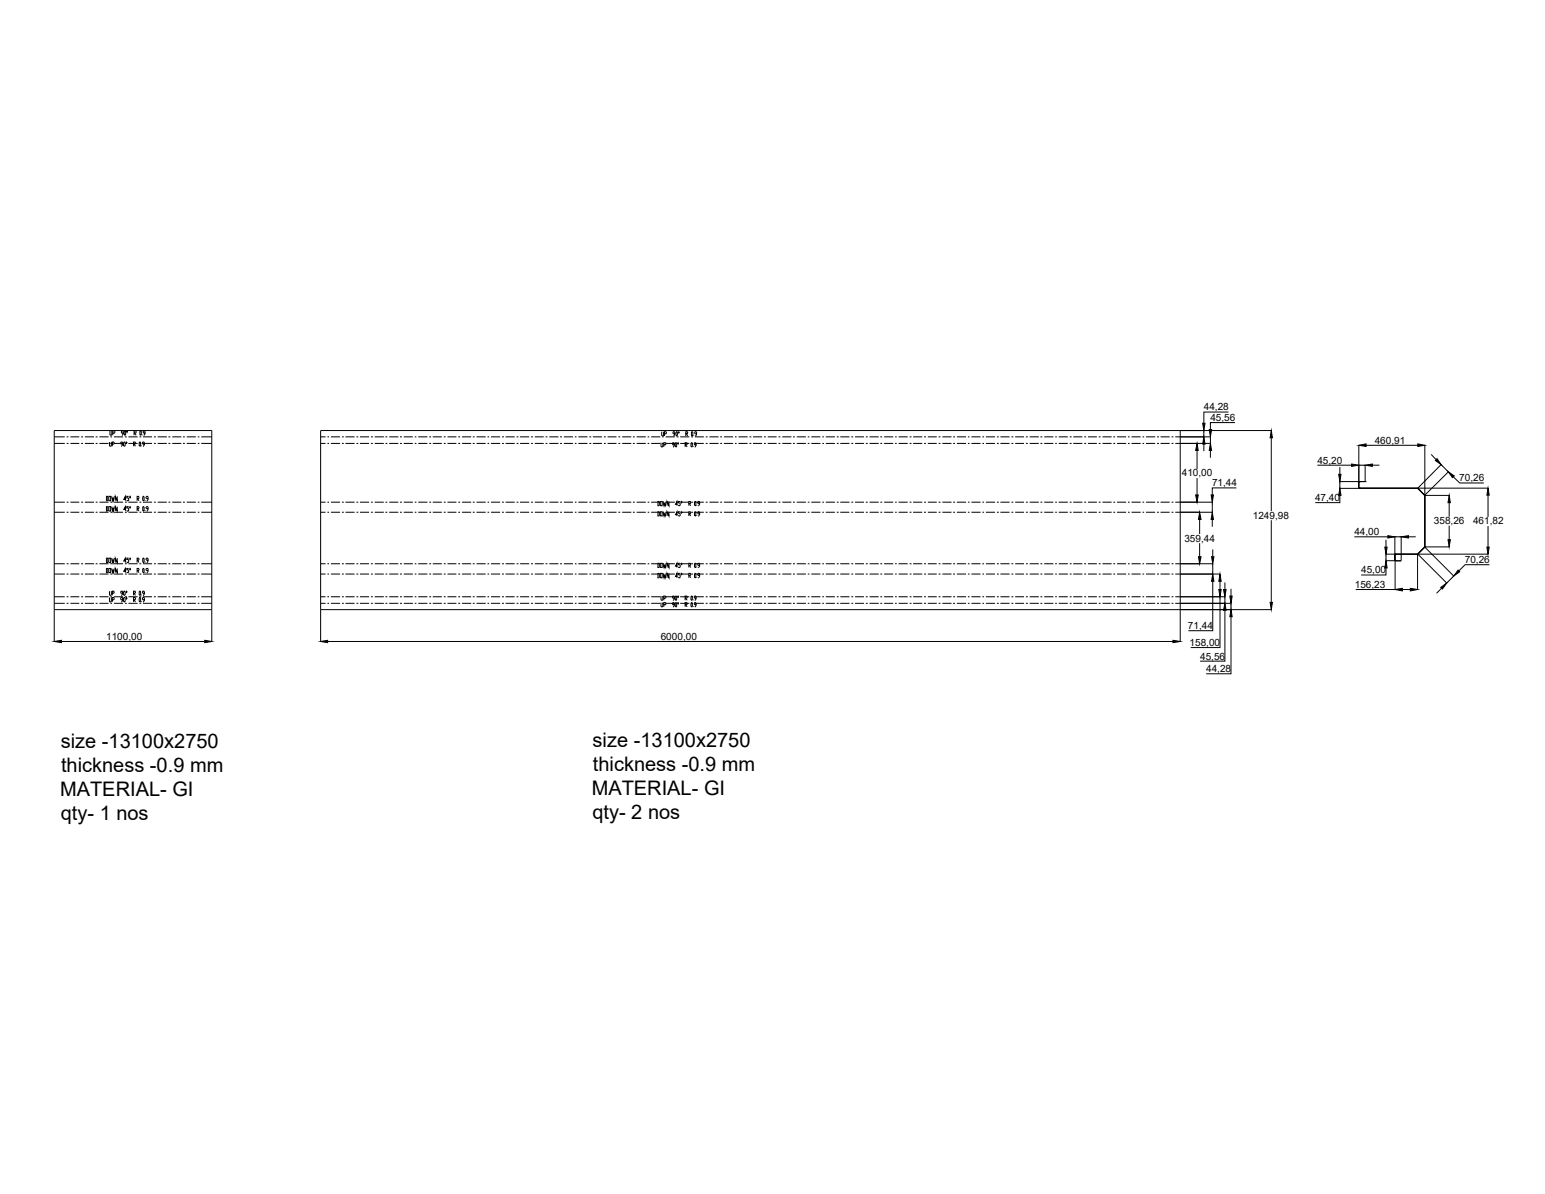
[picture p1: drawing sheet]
<svg xmlns="http://www.w3.org/2000/svg" width="279mm" height="216mm" viewBox="0 0 279 216" stroke-linecap="round" stroke-linejoin="round" font-family="sans-serif">
<!-- layer: 0 -->
<g fill="none" stroke="#000" stroke-width=".18">
<path d="M9.8 79h1.9M12.1 79h.3M12.7 79h1.6M14.7 79h.3M15.4 79h1.6M17.3 79h.3M18 79h1.6M19.8 79.9l.1 .8 .2-.1v-.7M19.9 77.9l.1 .8 .2-.1v-.7M20 79h.3M20.4 78.3h.3v-.4h-.3v.8M20.6 79h1.7"/>
<path d="M22.3 78.3l-.3-.1v-.3l.3 .1v.4l-.3 .3M22.5 77.9l.2 .1-.1 .7-.1-.1zM22.6 79h.3M22.9 79.9v.3zM23 77.9v.3zM23.2 79h1.7M24.2 78.3h.3v-.4h-.3v.8M24.3 78.3l.3 .4M25.2 79h.4M25.3 79.9l.1 .2-.1 .6-.1-.1zM25.4 77.9l.2 .1-.1 .7-.2-.1zM25.7 78.6v.1"/>
<path d="M25.9 79h1.6M26.2 78.3l-.3-.1 .1-.3 .2 .1v.4l-.2 .3M27.8 79h.4M28.5 79h1.7M30.5 79h.3M31.1 79h1.7M33.1 79h.3M33.8 79h1.6M35.8 79h.3M36.4 79h1.9M58 79h.9M59.2 79h.3"/>
<path d="M59.8 79h1.7M61.8 79h.4M62.5 79h1.6M64.5 79h.3M65.1 79h1.6M67.1 79h.3M67.8 79h1.6M69.7 79h.3M70.4 79h1.6M72.3 79h.4M73 79h1.7M75 79h.3"/>
<path d="M75.6 79h1.7M77.6 79h.4M78.3 79h1.6M80.2 79h.4M80.9 79h1.6M82.9 79h.3M83.6 79h1.6M85.5 79h.3M86.2 79h1.6M88.2 79h.3M88.8 79h1.7M90.8 79h.3"/>
<path d="M91.4 79h1.7M93.4 79h.4M94.1 79h1.6M96 79h.4M96.7 79h1.6M98.7 79h.3M99.3 79h1.7M101.3 79h.3M102 79h1.6M104 79h.3M104.6 79h1.6M106.6 79h.3"/>
<path d="M107.2 79h1.7M109.2 79h.3M109.9 79h1.6M111.8 79h.4M112.5 79h1.7M114.5 79h.3M115.1 79h1.7M117.1 79h.3M117.8 79h1.6M119.7 78.1v.7l.3-.1v-.6M119.7 79h.3M120.2 78.4h.2v-.3h-.2v.7"/>
<path d="M120.4 79h1.6M122 78.4h-.2v-.3l.2 .1v.4l-.2 .2M122.3 78.1l.2 .1-.1 .6-.2-.1zM122.4 79h.3M122.8 78.1v.2zM123 79h1.7M124 78.4h.3v-.3h-.3v.7M124.1 78.4l.3 .4M125 79h.3M125.1 78.1l.2 .1-.1 .6-.2-.1zM125.5 78.7v.1M125.7 79h1.6"/>
<path d="M126 78.4h-.3v-.3l.3 .1v.4l-.3 .2M127.6 79h.4M128.3 79h1.6M130.2 79h.4M130.9 79h1.7M132.9 79h.3M133.5 79h1.7M135.5 79h.4M136.2 79h1.6M138.2 79h.3M138.8 79h1.6M140.8 79h.3"/>
<path d="M141.5 79h1.6M143.4 79h.3M144.1 79h1.6M146.1 79h.3M146.7 79h1.7M148.7 79h.3M149.3 79h1.7M151.3 79h.4M152 79h1.6M154 79h.3M154.6 79h1.6M156.6 79h.3"/>
<path d="M157.3 79h1.6M159.2 79h.3M159.9 79h1.6M161.9 79h.3M162.5 79h1.7M164.5 79h.3M165.1 79h1.7M167.1 79h.4M167.8 79h1.6M169.7 79h.4M170.4 79h1.7M172.4 79h.3"/>
<path d="M173 79h1.7M175 79h.3M175.7 79h1.6M177.7 79h.3M178.3 79h1.6M180.3 79h.3M180.9 79h1.7M182.9 79h.3M183.6 79h1.6M185.5 79h.4M186.2 79h1.7M188.2 79h.3"/>
<path d="M188.8 79h1.7M190.8 79h.3M191.5 79h1.6M193.4 79h.4M194.1 79h1.6M196.1 79h.3M196.8 79h1.6M198.7 79h.3M199.4 79h1.6M201.3 79h.4M202 79h1.7M204 79h.3"/>
<path d="M204.6 79h1.7M206.6 79h.3M207.2 79h1.7M209.2 79h.4M209.9 79h1.6M211.9 79h.3M212.5 79h6.4v1.2h-6.4M213.4 77.9v38.1M217.7 77.9v1.1M222.2 74.5h-4.5v2M223.3 76.4h-4.4v1.3M229.9 77.9h-171.9v38.1"/>
<path d="M229.9 79.2v13.2M9.8 80.2h1.9M9.8 90.8h1.9M9.8 92.6h1.9M12.1 80.2h.3M12.1 90.8h.3M12.1 92.6h.3M12.7 80.2h1.6M12.7 90.8h1.6M12.7 92.6h1.6M14.7 80.2h.3M14.7 90.8h.3"/>
<path d="M14.7 92.6h.3M15.4 80.2h1.6M15.4 90.8h1.6M15.4 92.6h1.6M17.3 80.2h.3M17.3 90.8h.3M17.3 92.6h.3M18 80.2h1.6M18 90.8h1.6M18 92.6h1.6M19.2 89.7h.2l.1 .2v.5l-.3 .2M19.2 91.6l.3 .1v.6l-.3 .1"/>
<path d="M19.2 89.7v.9M19.2 91.6v.8M19.7 89.7h.3v.9h-.3zM19.7 91.6h.3v.8h-.3zM20 80.2h.3M20 90.8h.3M20 92.6h.3M20.2 89.7l.1 .9 .1-.4 .1 .4 .2-.9M20.2 91.6l.1 .8 .1-.4 .1 .4 .2-.8M20.3 80.3l.3-.1v-.3h-.3v.8M20.6 80.2h1.7M20.6 90.8h1.7"/>
<path d="M20.6 92.6h1.7M21.2 89.7v.9l-.3-.9v.9M21.2 91.6v.8l-.3-.8v.8M22.2 80.3l-.4-.1 .1-.3 .3 .2v.3l-.3 .3M22.3 80.1l.2-.2 .1 .2-.1 .6-.2-.1zM22.6 80.2h.3M22.6 90.8h.3M22.6 92.6h.3M22.8 90.3h-.4l.3-.6v.9M22.8 92.1h-.4l.3-.5v.8M23.2 80.2h1.7M23.2 90.8h1.7"/>
<path d="M23.2 92.6h1.7M23.3 89.7h-.4v.3l.4 .2-.1 .4-.3-.2M23.3 91.6h-.4v.3l.4 .1v.3l-.1 .1-.3-.1M23.5 89.7v.3zM23.5 91.6v.3zM24.2 80.3l.3-.1-.1-.3h-.2v.8M24.2 80.3l.3 .4M24.8 90.2l.3-.2-.1-.3h-.2v.9M24.8 92h.2v-.4h-.2v.8M24.9 90.2l.2 .4M24.9 92l.2 .4M25.2 80.2h.4"/>
<path d="M25.2 90.8h.4M25.2 92.6h.4M25.6 80.6v.1M25.9 80.2h1.6M25.9 90.8h1.6M25.9 92.6h1.6M25.9 89.7l.2 .2-.1 .7-.2-.2zM25.9 91.6l.2 .1-.1 .7-.2-.1zM26.1 80.3l-.3-.1 .1-.3 .2 .2v.3l-.2 .3M26.2 90.4v.2M26.2 92.3v.1M26.8 90.2l-.4-.2 .1-.3h.2l.1 .2v.4l-.3 .3"/>
<path d="M26.8 92h-.3l-.1-.3 .1-.1 .3 .1v.4l-.3 .3M27.8 80.2h.4M27.8 90.8h.4M27.8 92.6h.4M28.5 80.2h1.7M28.5 90.8h1.7M28.5 92.6h1.7M30.5 80.2h.3M30.5 90.8h.3M30.5 92.6h.3M31.1 80.2h1.7M31.1 90.8h1.7"/>
<path d="M31.1 92.6h1.7M33.1 80.2h.3M33.1 90.8h.3M33.1 92.6h.3M33.8 80.2h1.6M33.8 90.8h1.6M33.8 92.6h1.6M35.8 80.2h.3M35.8 90.8h.3M35.8 92.6h.3M36.4 80.2h1.9M36.4 90.8h1.9"/>
<path d="M36.4 92.6h1.9M58 80.2h.9M58 90.8h.9M58 92.6h.9M59.2 80.2h.3M59.2 90.8h.3M59.2 92.6h.3M59.8 80.2h1.7M59.8 90.8h1.7M59.8 92.6h1.7M61.8 80.2h.4M61.8 90.8h.4"/>
<path d="M61.8 92.6h.4M62.5 80.2h1.6M62.5 90.8h1.6M62.5 92.6h1.6M64.5 80.2h.3M64.5 90.8h.3M64.5 92.6h.3M65.1 80.2h1.6M65.1 90.8h1.6M65.1 92.6h1.6M67.1 80.2h.3M67.1 90.8h.3"/>
<path d="M67.1 92.6h.3M67.8 80.2h1.6M67.8 90.8h1.6M67.8 92.6h1.6M69.7 80.2h.3M69.7 90.8h.3M69.7 92.6h.3M70.4 80.2h1.6M70.4 90.8h1.6M70.4 92.6h1.6M72.3 80.2h.4M72.3 90.8h.4"/>
<path d="M72.3 92.6h.4M73 80.2h1.7M73 90.8h1.7M73 92.6h1.7M75 80.2h.3M75 90.8h.3M75 92.6h.3M75.6 80.2h1.7M75.6 90.8h1.7M75.6 92.6h1.7M77.6 80.2h.4M77.6 90.8h.4"/>
<path d="M77.6 92.6h.4M78.3 80.2h1.6M78.3 90.8h1.6M78.3 92.6h1.6M80.2 80.2h.4M80.2 90.8h.4M80.2 92.6h.4M80.9 80.2h1.6M80.9 90.8h1.6M80.9 92.6h1.6M82.9 80.2h.3M82.9 90.8h.3"/>
<path d="M82.9 92.6h.3M83.6 80.2h1.6M83.6 90.8h1.6M83.6 92.6h1.6M85.5 80.2h.3M85.5 90.8h.3M85.5 92.6h.3M86.2 80.2h1.6M86.2 90.8h1.6M86.2 92.6h1.6M88.2 80.2h.3M88.2 90.8h.3"/>
<path d="M88.2 92.6h.3M88.8 80.2h1.7M88.8 90.8h1.7M88.8 92.6h1.7M90.8 80.2h.3M90.8 90.8h.3M90.8 92.6h.3M91.4 80.2h1.7M91.4 90.8h1.7M91.4 92.6h1.7M93.4 80.2h.4M93.4 90.8h.4"/>
<path d="M93.4 92.6h.4M94.1 80.2h1.6M94.1 90.8h1.6M94.1 92.6h1.6M96 80.2h.4M96 90.8h.4M96 92.6h.4M96.7 80.2h1.6M96.7 90.8h1.6M96.7 92.6h1.6M98.7 80.2h.3M98.7 90.8h.3"/>
<path d="M98.7 92.6h.3M99.3 80.2h1.7M99.3 90.8h1.7M99.3 92.6h1.7M101.3 80.2h.3M101.3 90.8h.3M101.3 92.6h.3M102 80.2h1.6M102 90.8h1.6M102 92.6h1.6M104 80.2h.3M104 90.8h.3"/>
<path d="M104 92.6h.3M104.6 80.2h1.6M104.6 90.8h1.6M104.6 92.6h1.6M106.6 80.2h.3M106.6 90.8h.3M106.6 92.6h.3M107.2 80.2h1.7M107.2 90.8h1.7M107.2 92.6h1.7M109.2 80.2h.3M109.2 90.8h.3"/>
<path d="M109.2 92.6h.3M109.9 80.2h1.6M109.9 90.8h1.6M109.9 92.6h1.6M111.8 80.2h.4M111.8 90.8h.4M111.8 92.6h.4M112.5 80.2h1.7M112.5 90.8h1.7M112.5 92.6h1.7M114.5 80.2h.3M114.5 90.8h.3"/>
<path d="M114.5 92.6h.3M115.1 80.2h1.7M115.1 90.8h1.7M115.1 92.6h1.7M117.1 80.2h.3M117.1 90.8h.3M117.1 92.6h.3M117.8 80.2h1.6M117.8 90.8h1.6M117.8 92.6h1.6M118.9 90.7l.3 .1v.5l-.3 .1M118.9 92.5l.3 .2v.5l-.3 .1"/>
<path d="M119 90.7v.7M119 92.5v.8M119.4 90.7h.3v.7h-.3zM119.4 92.5h.3v.8h-.3zM119.5 80.1l.1 .7 .3-.1v-.6M119.7 80.2h.3M119.7 90.8h.3M119.7 92.6h.3M119.9 90.7l.2 .7 .1-.3 .1 .3 .2-.7M119.9 92.5l.2 .8 .1-.4 .1 .4 .2-.8M120 80.4h.3v-.3h-.3v.7M120.4 80.2h1.6"/>
<path d="M120.4 90.8h1.6M120.4 92.6h1.6M121 90.7v.7l-.4-.7v.7M121 92.5v.8l-.4-.8v.8M121.9 80.4h-.2v-.3l.2 .1v.4l-.2 .2M122.2 80.1l.2 .1-.1 .6-.2-.1zM122.4 80.2h.3M122.4 90.8h.3M122.4 92.6h.3M122.5 91.2h-.3l.2-.5v.7M122.5 93h-.3l.2-.5v.8M122.6 80.1v.2z"/>
<path d="M123 90.7h-.3v.2l.3 .2-.1 .3-.2-.1M123 92.5h-.3v.3l.3 .1-.1 .4-.2-.1M123 80.2h1.7M123 90.8h1.7M123 92.6h1.7M123.3 90.7v.2zM123.3 92.5v.3zM123.9 80.4h.3v-.3h-.3v.7M124 80.4l.3 .4M124.6 91.1h.2v-.4h-.2v.7M124.6 92.9l.3-.1-.1-.3h-.2v.8M124.7 91.1l.2 .3"/>
<path d="M124.7 92.9l.2 .4M125 80.2h.3M125 90.8h.3M125 92.6h.3M125 80.1l.2 .1-.1 .6-.1-.1zM125.4 80.7v.1M125.7 90.7l.1 .1v.6l-.2-.1zM125.7 92.5l.1 .2v.6l-.2-.1zM125.7 80.2h1.6M125.7 90.8h1.6M125.7 92.6h1.6M125.9 80.4h-.3v-.3l.3 .1v.4l-.3 .2"/>
<path d="M126 91.3v.1M126 93.2v.1M126.5 91.1h-.2v-.4l.2 .1v.4l-.2 .2M126.5 92.9l-.3-.1 .1-.3 .2 .2v.3l-.2 .3M127.6 80.2h.4M127.6 90.8h.4M127.6 92.6h.4M128.3 80.2h1.6M128.3 90.8h1.6M128.3 92.6h1.6M130.2 80.2h.4M130.2 90.8h.4"/>
<path d="M130.2 92.6h.4M130.9 80.2h1.7M130.9 90.8h1.7M130.9 92.6h1.7M132.9 80.2h.3M132.9 90.8h.3M132.9 92.6h.3M133.5 80.2h1.7M133.5 90.8h1.7M133.5 92.6h1.7M135.5 80.2h.4M135.5 90.8h.4"/>
<path d="M135.5 92.6h.4M136.2 80.2h1.6M136.2 90.8h1.6M136.2 92.6h1.6M138.2 80.2h.3M138.2 90.8h.3M138.2 92.6h.3M138.8 80.2h1.6M138.8 90.8h1.6M138.8 92.6h1.6M140.8 80.2h.3M140.8 90.8h.3"/>
<path d="M140.8 92.6h.3M141.5 80.2h1.6M141.5 90.8h1.6M141.5 92.6h1.6M143.4 80.2h.3M143.4 90.8h.3M143.4 92.6h.3M144.1 80.2h1.6M144.1 90.8h1.6M144.1 92.6h1.6M146.1 80.2h.3M146.1 90.8h.3"/>
<path d="M146.1 92.6h.3M146.7 80.2h1.7M146.7 90.8h1.7M146.7 92.6h1.7M148.7 80.2h.3M148.7 90.8h.3M148.7 92.6h.3M149.3 80.2h1.7M149.3 90.8h1.7M149.3 92.6h1.7M151.3 80.2h.4M151.3 90.8h.4"/>
<path d="M151.3 92.6h.4M152 80.2h1.6M152 90.8h1.6M152 92.6h1.6M154 80.2h.3M154 90.8h.3M154 92.6h.3M154.6 80.2h1.6M154.6 90.8h1.6M154.6 92.6h1.6M156.6 80.2h.3M156.6 90.8h.3"/>
<path d="M156.6 92.6h.3M157.3 80.2h1.6M157.3 90.8h1.6M157.3 92.6h1.6M159.2 80.2h.3M159.2 90.8h.3M159.2 92.6h.3M159.9 80.2h1.6M159.9 90.8h1.6M159.9 92.6h1.6M161.9 80.2h.3M161.9 90.8h.3"/>
<path d="M161.9 92.6h.3M162.5 80.2h1.7M162.5 90.8h1.7M162.5 92.6h1.7M164.5 80.2h.3M164.5 90.8h.3M164.5 92.6h.3M165.1 80.2h1.7M165.1 90.8h1.7M165.1 92.6h1.7M167.1 80.2h.4M167.1 90.8h.4"/>
<path d="M167.1 92.6h.4M167.8 80.2h1.6M167.8 90.8h1.6M167.8 92.6h1.6M169.7 80.2h.4M169.7 90.8h.4M169.7 92.6h.4M170.4 80.2h1.7M170.4 90.8h1.7M170.4 92.6h1.7M172.4 80.2h.3M172.4 90.8h.3"/>
<path d="M172.4 92.6h.3M173 80.2h1.7M173 90.8h1.7M173 92.6h1.7M175 80.2h.3M175 90.8h.3M175 92.6h.3M175.7 80.2h1.6M175.7 90.8h1.6M175.7 92.6h1.6M177.7 80.2h.3M177.7 90.8h.3"/>
<path d="M177.7 92.6h.3M178.3 80.2h1.6M178.3 90.8h1.6M178.3 92.6h1.6M180.3 80.2h.3M180.3 90.8h.3M180.3 92.6h.3M180.9 80.2h1.7M180.9 90.8h1.7M180.9 92.6h1.7M182.9 80.2h.3M182.9 90.8h.3"/>
<path d="M182.9 92.6h.3M183.6 80.2h1.6M183.6 90.8h1.6M183.6 92.6h1.6M185.5 80.2h.4M185.5 90.8h.4M185.5 92.6h.4M186.2 80.2h1.7M186.2 90.8h1.7M186.2 92.6h1.7M188.2 80.2h.3M188.2 90.8h.3"/>
<path d="M188.2 92.6h.3M188.8 80.2h1.7M188.8 90.8h1.7M188.8 92.6h1.7M190.8 80.2h.3M190.8 90.8h.3M190.8 92.6h.3M191.5 80.2h1.6M191.5 90.8h1.6M191.5 92.6h1.6M193.4 80.2h.4M193.4 90.8h.4"/>
<path d="M193.4 92.6h.4M194.1 80.2h1.6M194.1 90.8h1.6M194.1 92.6h1.6M196.1 80.2h.3M196.1 90.8h.3M196.1 92.6h.3M196.8 80.2h1.6M196.8 90.8h1.6M196.8 92.6h1.6M198.7 80.2h.3M198.7 90.8h.3"/>
<path d="M198.7 92.6h.3M199.4 80.2h1.6M199.4 90.8h1.6M199.4 92.6h1.6M201.3 80.2h.4M201.3 90.8h.4M201.3 92.6h.4M202 80.2h1.7M202 90.8h1.7M202 92.6h1.7M204 80.2h.3M204 90.8h.3"/>
<path d="M204 92.6h.3M204.6 80.2h1.7M204.6 90.8h1.7M204.6 92.6h1.7M206.6 80.2h.3M206.6 90.8h.3M206.6 92.6h.3M207.2 80.2h1.7M207.2 90.8h1.7M207.2 92.6h1.7M209.2 80.2h.4M209.2 90.8h.4"/>
<path d="M209.2 92.6h.4M209.9 80.2h1.6M209.9 90.8h1.6M209.9 92.6h1.6M211.9 80.2h.3M211.9 90.8h.3M211.9 92.6h.3M212.5 90.8h6.7v1.8h-6.7M216.5 81.4v3.4M216.5 86.4v3.1M216.9 93.9v2.7M216.9 98.2v2.5"/>
<path d="M217.7 80.3v1.3M218.9 81.4v1.4M219.2 93.9v1.4M219.3 99.4v1.3M223.6 88.2h-4.4v1.3M229.9 94.1v14.8M238.2 84.1h6.2M242.3 89.6v1.3h-4.4M242.3 84.5v1.3M244.9 97.1h6.1M245.7 87.1h.1M245.7 88.2h.1"/>
<path d="M245.7 88.2l.1 .1M245.7 80.5v7.7M245.7 84.1h1.2v3M245.8 87.1h.1M245.8 88.2h.1M245.8 87l-.1 .1M246.9 87.1h.1M246.9 87.1h-4.6v1.2h14.1M247 80.5h9.4M248.2 84.1h1.3M250.6 97.6v1.3M252.3 97v4.3"/>
<path d="M252.3 97.1h1.1M253.4 97v4.4h-1.1M254.7 97.1h1.3M256.4 88.3h.1M256.4 88.3l1.2 1.3M256.4 88.2h.1M256.4 88.3l1.3 1.3M257.6 89.6h.1M257.6 98.9h.1M257.6 89.6h4.5M257.6 98.9l5.3 5.3M257.6 98.9l-1.2 1.3"/>
<path d="M257.7 98.9l-1.3 1.3M257.7 89.6h.1M257.7 98.9h.1M257.7 80.5v18.4M257.7 89.5v.1M258.8 82.2l.9 .9M260.6 84l-4.2 4.3M260.6 84l1.3 1.3M261.9 85.3l-4.2 4.2M262.1 90.9v2.5M262.1 95v2.6M262.1 98.9h-4.4"/>
<path d="M262.8 86.2l1.2 1.1h4.3M269.1 89.5v4M269.1 95.1v3.8M269.1 88.3h-23.3M9.8 101.9h1.9M9.8 103.8h1.9M9.8 107.9h1.9M9.8 109.1h1.9M9.8 110.2h28.5M9.8 116v-38.1h28.5v38.1M11.1 116h25.9M12.1 101.9h.3"/>
<path d="M12.1 103.8h.3M12.1 107.9h.3M12.1 109.1h.3M12.7 101.9h1.6M12.7 103.8h1.6M12.7 107.9h1.6M12.7 109.1h1.6M14.7 101.9h.3M14.7 103.8h.3M14.7 107.9h.3M14.7 109.1h.3M15.4 101.9h1.6"/>
<path d="M15.4 103.8h1.6M15.4 107.9h1.6M15.4 109.1h1.6M17.3 101.9h.3M17.3 103.8h.3M17.3 107.9h.3M17.3 109.1h.3M18 101.9h1.6M18 103.8h1.6M18 107.9h1.6M18 109.1h1.6M19.2 100.9l.3 .1-.1 .7h-.2"/>
<path d="M19.2 102.8l.3 .1v.5l-.3 .1M19.2 100.9v.8M19.2 102.8v.7M19.7 100.9h.3v.8h-.3zM19.7 102.8h.3v.7h-.3zM19.8 106.9l.1 .8 .2-.2v-.6M19.8 108l.1 .8 .2-.1v-.7M20 101.9h.3M20 103.8h.3M20 107.9h.3M20 109.1h.3M20.2 100.9l.1 .8 .1-.4 .1 .4 .2-.8"/>
<path d="M20.2 102.8l.1 .7 .1-.3 .1 .3 .2-.7M20.3 107.3l.3-.2v-.2h-.3v.8M20.3 108.5l.3-.2v-.3h-.3v.8M20.6 101.9h1.7M20.6 103.8h1.7M20.6 107.9h1.7M20.6 109.1h1.7M21.2 100.9v.8l-.3-.8v.8M21.2 102.8v.7l-.3-.7v.7M22.2 107.3h-.3v-.4l.3 .1v.4l-.3 .3M22.2 108.5l-.4-.2 .1-.3 .3 .2v.4l-.3 .2M22.3 107l.2-.1 .1 .1-.1 .7-.2-.2z"/>
<path d="M22.3 108.2l.2-.2 .1 .2-.1 .6-.2-.1zM22.6 101.9h.3M22.6 103.8h.3M22.6 107.9h.3M22.6 109.1h.3M22.8 101.4h-.4l.3-.5v.8M22.8 103.3h-.4l.3-.5v.7M22.9 106.9v.2zM22.9 108v.3zM23.2 101.9h1.7M23.2 103.8h1.7M23.2 107.9h1.7"/>
<path d="M23.2 109.1h1.7M23.3 100.9h-.4v.3l.4 .1-.1 .4h-.2l-.1-.1M23.3 102.8h-.4v.2l.4 .2-.1 .3-.3-.1M23.5 100.9v.3zM23.5 102.8v.2zM24.2 107.3h.2v-.4h-.2v.8M24.2 108.5l.3-.2-.1-.3h-.2v.8M24.2 107.3l.3 .4M24.2 108.5l.3 .3M24.8 101.3h.2v-.4h-.2v.8M24.8 103.2l.3-.2-.1-.2h-.2v.7M24.9 101.3l.2 .4"/>
<path d="M24.9 103.2l.2 .3M25.2 101.9h.4M25.2 103.8h.4M25.2 107.9h.4M25.2 109.1h.4M25.3 106.9l.1 .1-.1 .7-.1-.2zM25.3 108l.1 .2-.1 .6-.1-.1zM25.6 107.5v.2M25.6 108.7v.1M25.9 101.9h1.6M25.9 103.8h1.6M25.9 107.9h1.6"/>
<path d="M25.9 109.1h1.6M25.9 100.9l.2 .1-.1 .7-.2-.1zM25.9 102.8l.2 .1-.1 .6-.2-.1zM26.1 107.3l-.3-.2 .1-.2 .2 .1v.4l-.2 .3M26.1 108.5l-.3-.2 .1-.3 .2 .2v.4l-.2 .2M26.2 101.6v.1M26.2 103.4v.1M26.8 101.3h-.3l-.1-.3 .1-.1 .3 .1v.4l-.3 .3M26.8 103.2h-.3l-.1-.3 .1-.1 .3 .1v.4l-.3 .2M27.8 101.9h.4M27.8 103.8h.4M27.8 107.9h.4"/>
<path d="M27.8 109.1h.4M28.5 101.9h1.7M28.5 103.8h1.7M28.5 107.9h1.7M28.5 109.1h1.7M30.5 101.9h.3M30.5 103.8h.3M30.5 107.9h.3M30.5 109.1h.3M31.1 101.9h1.7M31.1 103.8h1.7M31.1 107.9h1.7"/>
<path d="M31.1 109.1h1.7M33.1 101.9h.3M33.1 103.8h.3M33.1 107.9h.3M33.1 109.1h.3M33.8 101.9h1.6M33.8 103.8h1.6M33.8 107.9h1.6M33.8 109.1h1.6M35.8 101.9h.3M35.8 103.8h.3M35.8 107.9h.3"/>
<path d="M35.8 109.1h.3M36.4 101.9h1.9M36.4 103.8h1.9M36.4 107.9h1.9M36.4 109.1h1.9M58 101.9h.9M58 103.8h.9M58 107.9h.9M58 109.1h.9M58 110.2h171.9M59.2 101.9h.3M59.2 103.8h.3"/>
<path d="M59.2 107.9h.3M59.2 109.1h.3M59.3 116h152.8M59.8 101.9h1.7M59.8 103.8h1.7M59.8 107.9h1.7M59.8 109.1h1.7M61.8 101.9h.4M61.8 103.8h.4M61.8 107.9h.4M61.8 109.1h.4M62.5 101.9h1.6"/>
<path d="M62.5 103.8h1.6M62.5 107.9h1.6M62.5 109.1h1.6M64.5 101.9h.3M64.5 103.8h.3M64.5 107.9h.3M64.5 109.1h.3M65.1 101.9h1.6M65.1 103.8h1.6M65.1 107.9h1.6M65.1 109.1h1.6M67.1 101.9h.3"/>
<path d="M67.1 103.8h.3M67.1 107.9h.3M67.1 109.1h.3M67.8 101.9h1.6M67.8 103.8h1.6M67.8 107.9h1.6M67.8 109.1h1.6M69.7 101.9h.3M69.7 103.8h.3M69.7 107.9h.3M69.7 109.1h.3M70.4 101.9h1.6"/>
<path d="M70.4 103.8h1.6M70.4 107.9h1.6M70.4 109.1h1.6M72.3 101.9h.4M72.3 103.8h.4M72.3 107.9h.4M72.3 109.1h.4M73 101.9h1.7M73 103.8h1.7M73 107.9h1.7M73 109.1h1.7M75 101.9h.3"/>
<path d="M75 103.8h.3M75 107.9h.3M75 109.1h.3M75.6 101.9h1.7M75.6 103.8h1.7M75.6 107.9h1.7M75.6 109.1h1.7M77.6 101.9h.4M77.6 103.8h.4M77.6 107.9h.4M77.6 109.1h.4M78.3 101.9h1.6"/>
<path d="M78.3 103.8h1.6M78.3 107.9h1.6M78.3 109.1h1.6M80.2 101.9h.4M80.2 103.8h.4M80.2 107.9h.4M80.2 109.1h.4M80.9 101.9h1.6M80.9 103.8h1.6M80.9 107.9h1.6M80.9 109.1h1.6M82.9 101.9h.3"/>
<path d="M82.9 103.8h.3M82.9 107.9h.3M82.9 109.1h.3M83.6 101.9h1.6M83.6 103.8h1.6M83.6 107.9h1.6M83.6 109.1h1.6M85.5 101.9h.3M85.5 103.8h.3M85.5 107.9h.3M85.5 109.1h.3M86.2 101.9h1.6"/>
<path d="M86.2 103.8h1.6M86.2 107.9h1.6M86.2 109.1h1.6M88.2 101.9h.3M88.2 103.8h.3M88.2 107.9h.3M88.2 109.1h.3M88.8 101.9h1.7M88.8 103.8h1.7M88.8 107.9h1.7M88.8 109.1h1.7M90.8 101.9h.3"/>
<path d="M90.8 103.8h.3M90.8 107.9h.3M90.8 109.1h.3M91.4 101.9h1.7M91.4 103.8h1.7M91.4 107.9h1.7M91.4 109.1h1.7M93.4 101.9h.4M93.4 103.8h.4M93.4 107.9h.4M93.4 109.1h.4M94.1 101.9h1.6"/>
<path d="M94.1 103.8h1.6M94.1 107.9h1.6M94.1 109.1h1.6M96 101.9h.4M96 103.8h.4M96 107.9h.4M96 109.1h.4M96.7 101.9h1.6M96.7 103.8h1.6M96.7 107.9h1.6M96.7 109.1h1.6M98.7 101.9h.3"/>
<path d="M98.7 103.8h.3M98.7 107.9h.3M98.7 109.1h.3M99.3 101.9h1.7M99.3 103.8h1.7M99.3 107.9h1.7M99.3 109.1h1.7M101.3 101.9h.3M101.3 103.8h.3M101.3 107.9h.3M101.3 109.1h.3M102 101.9h1.6"/>
<path d="M102 103.8h1.6M102 107.9h1.6M102 109.1h1.6M104 101.9h.3M104 103.8h.3M104 107.9h.3M104 109.1h.3M104.6 101.9h1.6M104.6 103.8h1.6M104.6 107.9h1.6M104.6 109.1h1.6M106.6 101.9h.3"/>
<path d="M106.6 103.8h.3M106.6 107.9h.3M106.6 109.1h.3M107.2 101.9h1.7M107.2 103.8h1.7M107.2 107.9h1.7M107.2 109.1h1.7M109.2 101.9h.3M109.2 103.8h.3M109.2 107.9h.3M109.2 109.1h.3M109.9 101.9h1.6"/>
<path d="M109.9 103.8h1.6M109.9 107.9h1.6M109.9 109.1h1.6M111.8 101.9h.4M111.8 103.8h.4M111.8 107.9h.4M111.8 109.1h.4M112.5 101.9h1.7M112.5 103.8h1.7M112.5 107.9h1.7M112.5 109.1h1.7M114.5 101.9h.3"/>
<path d="M114.5 103.8h.3M114.5 107.9h.3M114.5 109.1h.3M115.1 101.9h1.7M115.1 103.8h1.7M115.1 107.9h1.7M115.1 109.1h1.7M117.1 101.9h.3M117.1 103.8h.3M117.1 107.9h.3M117.1 109.1h.3M117.8 101.9h1.6"/>
<path d="M117.8 103.8h1.6M117.8 107.9h1.6M117.8 109.1h1.6M118.9 101.9l.3 .1v.5l-.3 .1M118.9 103.7l.3 .1v.6l-.3 .1M119 101.9v.7M119 103.7v.8M119.4 101.9h.3v.7h-.3zM119.4 103.7h.3v.8h-.3zM119.5 107.8l.1 .7 .3-.1v-.6M119.5 109l.1 .7 .3-.1v-.6M119.7 101.9h.3"/>
<path d="M119.7 103.8h.3M119.7 107.9h.3M119.7 109.1h.3M119.9 101.9l.2 .7 .1-.4 .1 .4 .2-.7M119.9 103.7l.2 .8 .1-.4 .1 .4 .2-.8M120 108.2h.3v-.4h-.3v.7M120 109.3h.3v-.3h-.3v.7M120.4 101.9h1.6M120.4 103.8h1.6M120.4 107.9h1.6M120.4 109.1h1.6M121 101.9v.7l-.4-.7v.7"/>
<path d="M121 103.7v.8l-.4-.8v.8M121.9 108.2l-.3-.2 .1-.2 .2 .1v.4l-.2 .2M121.9 109.3l-.3-.1 .1-.2 .2 .1v.4l-.2 .2M122.2 107.8l.2 .1-.1 .6-.2-.1zM122.2 109l.2 .1-.1 .6-.2-.1zM122.4 101.9h.3M122.4 103.8h.3M122.4 107.9h.3M122.4 109.1h.3M122.5 102.4h-.3l.2-.5v.7M122.5 104.2h-.3l.2-.5v.8M122.6 107.8v.2z"/>
<path d="M122.6 109v.2zM123 101.9h-.3v.2l.3 .1-.1 .4-.2-.1M123 103.7h-.3v.2l.3 .2-.1 .4-.2-.1M123 101.9h1.7M123 103.8h1.7M123 107.9h1.7M123 109.1h1.7M123.3 101.9v.2zM123.3 103.7v.2zM123.9 108.2h.3v-.4h-.3v.7M123.9 109.3h.3v-.3h-.3v.7M124 108.2l.3 .3"/>
<path d="M124 109.3l.3 .4M124.6 102.2h.2v-.3h-.2v.7M124.6 104.1h.2v-.4h-.2v.8M124.7 102.2l.2 .4M124.7 104.1l.2 .4M125 101.9h.3M125 103.8h.3M125 107.9h.3M125 109.1h.3M125 107.8l.2 .1-.1 .6-.1-.1zM125 109l.2 .1-.1 .6-.1-.1zM125.4 108.4v.1"/>
<path d="M125.4 109.6v.1M125.7 101.9l.1 .1v.6l-.2-.1zM125.7 103.7l.1 .1v.7l-.2-.1zM125.7 101.9h1.6M125.7 103.8h1.6M125.7 107.9h1.6M125.7 109.1h1.6M125.9 108.2l-.4-.2 .1-.2 .3 .1v.4l-.3 .2M125.9 109.3l-.4-.1 .1-.2 .3 .1v.4l-.3 .2M126 102.5v.1M126 104.4v.1M126.5 102.2h-.2v-.3l.2 .1v.4l-.2 .2"/>
<path d="M126.5 104.1h-.2v-.4l.2 .1v.4l-.2 .3M127.6 101.9h.4M127.6 103.8h.4M127.6 107.9h.4M127.6 109.1h.4M128.3 101.9h1.6M128.3 103.8h1.6M128.3 107.9h1.6M128.3 109.1h1.6M130.2 101.9h.4M130.2 103.8h.4M130.2 107.9h.4"/>
<path d="M130.2 109.1h.4M130.9 101.9h1.7M130.9 103.8h1.7M130.9 107.9h1.7M130.9 109.1h1.7M132.9 101.9h.3M132.9 103.8h.3M132.9 107.9h.3M132.9 109.1h.3M133.5 101.9h1.7M133.5 103.8h1.7M133.5 107.9h1.7"/>
<path d="M133.5 109.1h1.7M135.5 101.9h.4M135.5 103.8h.4M135.5 107.9h.4M135.5 109.1h.4M136.2 101.9h1.6M136.2 103.8h1.6M136.2 107.9h1.6M136.2 109.1h1.6M138.2 101.9h.3M138.2 103.8h.3M138.2 107.9h.3"/>
<path d="M138.2 109.1h.3M138.8 101.9h1.6M138.8 103.8h1.6M138.8 107.9h1.6M138.8 109.1h1.6M140.8 101.9h.3M140.8 103.8h.3M140.8 107.9h.3M140.8 109.1h.3M141.5 101.9h1.6M141.5 103.8h1.6M141.5 107.9h1.6"/>
<path d="M141.5 109.1h1.6M143.4 101.9h.3M143.4 103.8h.3M143.4 107.9h.3M143.4 109.1h.3M144.1 101.9h1.6M144.1 103.8h1.6M144.1 107.9h1.6M144.1 109.1h1.6M146.1 101.9h.3M146.1 103.8h.3M146.1 107.9h.3"/>
<path d="M146.1 109.1h.3M146.7 101.9h1.7M146.7 103.8h1.7M146.7 107.9h1.7M146.7 109.1h1.7M148.7 101.9h.3M148.7 103.8h.3M148.7 107.9h.3M148.7 109.1h.3M149.3 101.9h1.7M149.3 103.8h1.7M149.3 107.9h1.7"/>
<path d="M149.3 109.1h1.7M151.3 101.9h.4M151.3 103.8h.4M151.3 107.9h.4M151.3 109.1h.4M152 101.9h1.6M152 103.8h1.6M152 107.9h1.6M152 109.1h1.6M154 101.9h.3M154 103.8h.3M154 107.9h.3"/>
<path d="M154 109.1h.3M154.6 101.9h1.6M154.6 103.8h1.6M154.6 107.9h1.6M154.6 109.1h1.6M156.6 101.9h.3M156.6 103.8h.3M156.6 107.9h.3M156.6 109.1h.3M157.3 101.9h1.6M157.3 103.8h1.6M157.3 107.9h1.6"/>
<path d="M157.3 109.1h1.6M159.2 101.9h.3M159.2 103.8h.3M159.2 107.9h.3M159.2 109.1h.3M159.9 101.9h1.6M159.9 103.8h1.6M159.9 107.9h1.6M159.9 109.1h1.6M161.9 101.9h.3M161.9 103.8h.3M161.9 107.9h.3"/>
<path d="M161.9 109.1h.3M162.5 101.9h1.7M162.5 103.8h1.7M162.5 107.9h1.7M162.5 109.1h1.7M164.5 101.9h.3M164.5 103.8h.3M164.5 107.9h.3M164.5 109.1h.3M165.1 101.9h1.7M165.1 103.8h1.7M165.1 107.9h1.7"/>
<path d="M165.1 109.1h1.7M167.1 101.9h.4M167.1 103.8h.4M167.1 107.9h.4M167.1 109.1h.4M167.8 101.9h1.6M167.8 103.8h1.6M167.8 107.9h1.6M167.8 109.1h1.6M169.7 101.9h.4M169.7 103.8h.4M169.7 107.9h.4"/>
<path d="M169.7 109.1h.4M170.4 101.9h1.7M170.4 103.8h1.7M170.4 107.9h1.7M170.4 109.1h1.7M172.4 101.9h.3M172.4 103.8h.3M172.4 107.9h.3M172.4 109.1h.3M173 101.9h1.7M173 103.8h1.7M173 107.9h1.7"/>
<path d="M173 109.1h1.7M175 101.9h.3M175 103.8h.3M175 107.9h.3M175 109.1h.3M175.7 101.9h1.6M175.7 103.8h1.6M175.7 107.9h1.6M175.7 109.1h1.6M177.7 101.9h.3M177.7 103.8h.3M177.7 107.9h.3"/>
<path d="M177.7 109.1h.3M178.3 101.9h1.6M178.3 103.8h1.6M178.3 107.9h1.6M178.3 109.1h1.6M180.3 101.9h.3M180.3 103.8h.3M180.3 107.9h.3M180.3 109.1h.3M180.9 101.9h1.7M180.9 103.8h1.7M180.9 107.9h1.7"/>
<path d="M180.9 109.1h1.7M182.9 101.9h.3M182.9 103.8h.3M182.9 107.9h.3M182.9 109.1h.3M183.6 101.9h1.6M183.6 103.8h1.6M183.6 107.9h1.6M183.6 109.1h1.6M185.5 101.9h.4M185.5 103.8h.4M185.5 107.9h.4"/>
<path d="M185.5 109.1h.4M186.2 101.9h1.7M186.2 103.8h1.7M186.2 107.9h1.7M186.2 109.1h1.7M188.2 101.9h.3M188.2 103.8h.3M188.2 107.9h.3M188.2 109.1h.3M188.8 101.9h1.7M188.8 103.8h1.7M188.8 107.9h1.7"/>
<path d="M188.8 109.1h1.7M190.8 101.9h.3M190.8 103.8h.3M190.8 107.9h.3M190.8 109.1h.3M191.5 101.9h1.6M191.5 103.8h1.6M191.5 107.9h1.6M191.5 109.1h1.6M193.4 101.9h.4M193.4 103.8h.4M193.4 107.9h.4"/>
<path d="M193.4 109.1h.4M194.1 101.9h1.6M194.1 103.8h1.6M194.1 107.9h1.6M194.1 109.1h1.6M196.1 101.9h.3M196.1 103.8h.3M196.1 107.9h.3M196.1 109.1h.3M196.8 101.9h1.6M196.8 103.8h1.6M196.8 107.9h1.6"/>
<path d="M196.8 109.1h1.6M198.7 101.9h.3M198.7 103.8h.3M198.7 107.9h.3M198.7 109.1h.3M199.4 101.9h1.6M199.4 103.8h1.6M199.4 107.9h1.6M199.4 109.1h1.6M201.3 101.9h.4M201.3 103.8h.4M201.3 107.9h.4"/>
<path d="M201.3 109.1h.4M202 101.9h1.7M202 103.8h1.7M202 107.9h1.7M202 109.1h1.7M204 101.9h.3M204 103.8h.3M204 107.9h.3M204 109.1h.3M204.6 101.9h1.7M204.6 103.8h1.7M204.6 107.9h1.7"/>
<path d="M204.6 109.1h1.7M206.6 101.9h.3M206.6 103.8h.3M206.6 107.9h.3M206.6 109.1h.3M207.2 101.9h1.7M207.2 103.8h1.7M207.2 107.9h1.7M207.2 109.1h1.7M209.2 101.9h.4M209.2 103.8h.4M209.2 107.9h.4"/>
<path d="M209.2 109.1h.4M209.9 101.9h1.6M209.9 103.8h1.6M209.9 107.9h1.6M209.9 109.1h1.6M211.9 101.9h.3M211.9 103.8h.3M211.9 107.9h.3M211.9 109.1h.3M212.5 101.9h6.8v1.9M212.5 103.8h8.1M212.5 107.9h9v1.2"/>
<path d="M212.5 109.1h10.1v1.1M219.3 105.1v8.9h-4.4M220.6 107.9v9.2h-5.3M220.6 105.1v1.5M221.5 110.4v9.1h-4.5M221.5 105.3v1.3M222.6 111.5v10.3h-4.5M222.6 106.5v1.3M245.2 106.6h7.1M250.6 100.2h18.5M250.6 101.4h2.8M250.6 102.7v1.3h-4.4"/>
<path d="M250.6 100.2v1.2M252.3 100.2h.1M252.3 101.3h.1M252.3 101.3v.1M252.3 100.2v6.4M253.6 106.6h1.4M256.4 100.2h.1M256.4 100.2v6.4M256.4 100.2l5.2 5.3M260.7 106.3l-.9 1M262.9 104.1l-1.3 1.4M269.4 102.1h-4.4l-1.2 1.2"/>
</g>
<g fill="#000" stroke="#000" stroke-width=".18">
<path d="M217.5 76.5h.4l-.2 1.4zM218.7 77.7h.4l-.2 1.3zM229.9 77.9l.2 1.3h-.4zM216.2 89.5h.5l-.2 1.3zM216.5 80.2l.2 1.2h-.5zM216.9 92.6l.3 1.3h-.5zM217.7 79l.2 1.3h-.4zM218.9 80.2l.2 1.2h-.4zM219.2 92.6l.2 1.3h-.4zM219 89.5h.4l-.2 1.3zM242.1 85.8h.4l-.2 1.3zM242.3 88.3l.2 1.3h-.4z"/>
<path d="M244.4 83.9l1.3 .2-1.3 .2zM245.7 80.5l1.3-.2v.4zM246.9 84.1l1.3-.2v.4zM250.4 98.9h.5l-.3 1.3zM251 96.9l1.3 .2-1.3 .2zM253.4 97.1l1.3-.2v.4zM256.4 80.3l1.3 .2-1.3 .2zM259.9 82.9l.7 1.1-1-.7zM262.1 89.6l.2 1.3h-.4zM261.9 97.6h.4l-.2 1.3zM261.9 85.3l1.1 .8-.3 .3zM269.1 88.3l.2 1.2h-.4z"/>
<path d="M268.9 98.9h.4l-.2 1.3zM9.8 116l1.3-.2v.4zM37 115.8l1.3 .2-1.3 .2zM58 116l1.3-.2v.4zM212.1 115.8l1.3 .2-1.3 .2zM216.7 100.7h.5l-.3 1.2zM219.1 100.7h.4l-.2 1.2zM219.3 103.8l.2 1.3h-.4zM220.6 103.8l.2 1.3h-.4zM220.4 106.6h.4l-.2 1.3zM221.3 106.6h.4l-.2 1.3zM221.5 109.1l.2 1.3h-.4z"/>
<path d="M222.4 107.8h.4l-.2 1.3zM222.6 110.2l.2 1.3h-.4zM229.7 108.9h.4l-.2 1.3zM250.6 101.4l.3 1.3h-.5zM252.3 106.6l1.3-.2v.4zM255 106.4l1.4 .2-1.4 .2zM260.5 106.2l1.1-.7-.8 1zM263.7 103.1l.3 .3-1.1 .7z"/>
</g>
<g font-size="3.6">
<text x="11" y="135.3">size -13100x2750</text>
<text x="107.2" y="135.1">size -13100x2750</text>
<text x="10.9" y="144">MATERIAL- GI</text>
<text x="11" y="139.6">thickness -0.9 mm</text>
<text x="107" y="143.8">MATERIAL- GI</text>
<text x="107.2" y="139.4">thickness -0.9 mm</text>
<text x="11" y="148.3">qty- 1 nos</text>
<text x="107.1" y="148.1">qty- 2 nos</text>
</g>
<g font-size="1.8">
<text x="217.7" y="74.2">44,28</text>
<text x="218.9" y="76.1">45,56</text>
<text x="238.2" y="83.8">45,20</text>
<text x="248.6" y="80.2">460,91</text>
<text x="213.7" y="86.1">410,00</text>
<text x="219.2" y="87.9">71,44</text>
<text x="263.9" y="87">70,26</text>
<text x="226.6" y="93.8">1249,98</text>
<text x="237.8" y="90.6">47,40</text>
<text x="259.3" y="94.7">358,26</text>
<text x="266.4" y="94.8">461,82</text>
<text x="214.2" y="97.9">359,44</text>
<text x="244.9" y="96.8">44,00</text>
<text x="264.9" y="101.8">70,26</text>
<text x="245" y="106.3">156,23</text>
<text x="246.2" y="103.7">45,00</text>
<text x="214.8" y="113.7">71,44</text>
<text x="19.2" y="115.7">1100,00</text>
<text x="119.5" y="115.7">6000,00</text>
<text x="215.1" y="116.8">158,00</text>
<text x="217" y="119.3">45,56</text>
<text x="218.1" y="121.5">44,28</text>
</g>
</svg>
